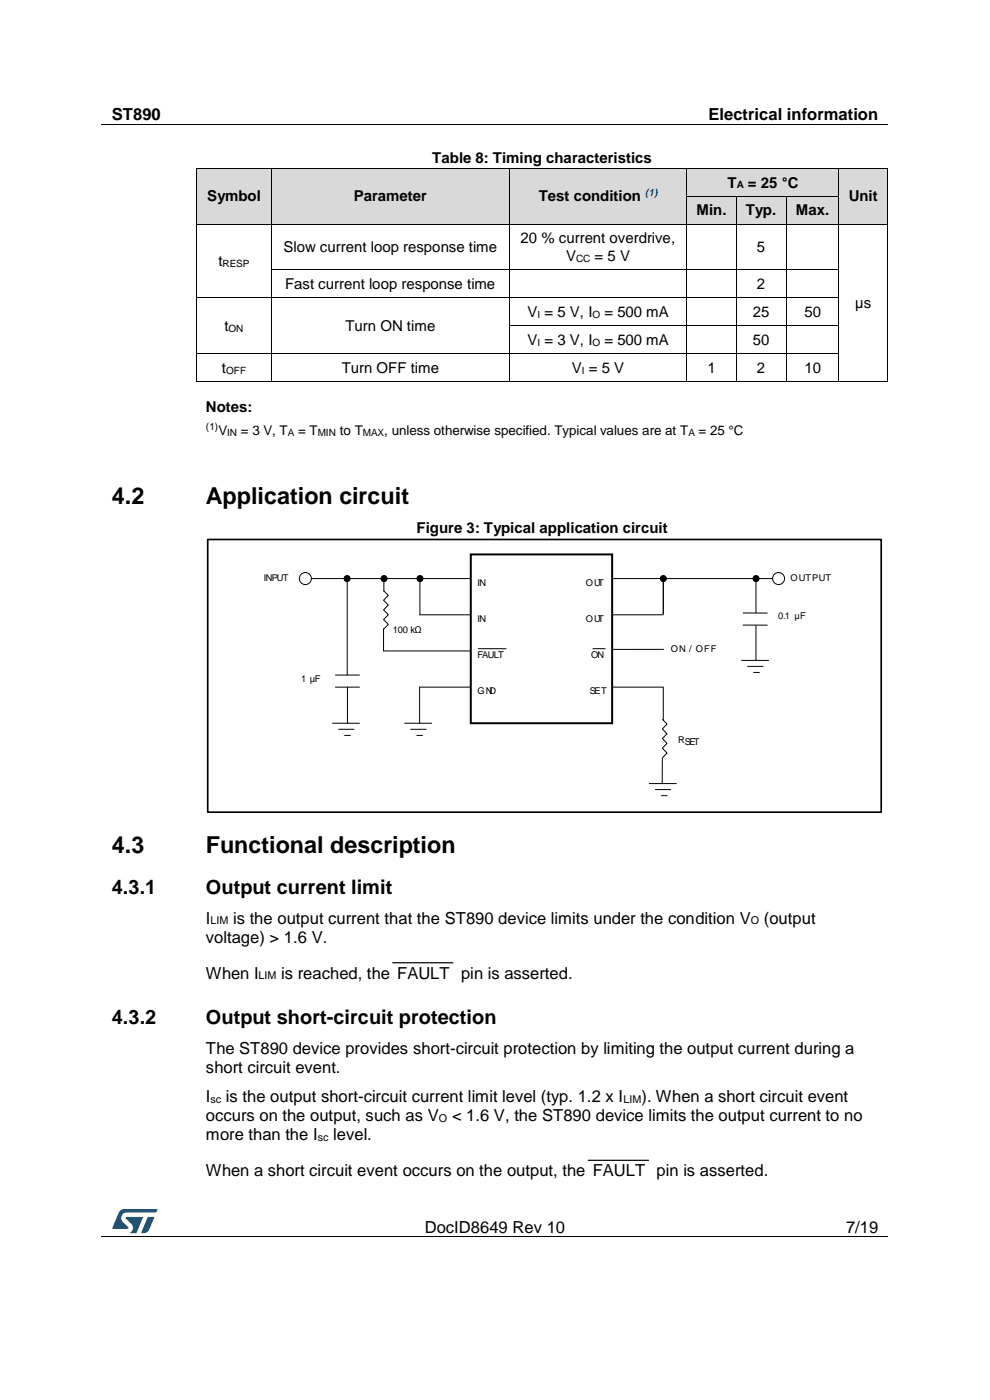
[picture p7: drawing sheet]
<svg xmlns="http://www.w3.org/2000/svg" width="210mm" height="297mm" viewBox="0 0 210 297" stroke-linecap="round" stroke-linejoin="round" font-family="sans-serif">
<path d="M21.5 26.5h166.7M21.5 262.4h166.7" fill="none" stroke="#000" stroke-width=".21"/>
<g fill="#000">
<path d="M104.5 26.4h.2v.1h-.2z" fill-rule="evenodd"/>
<path d="M61.6 262.3h.1v.2h-.1z" fill-rule="evenodd"/>
<path d="M148 262.3h.1v.2h-.1z" fill-rule="evenodd"/>
</g>
<g fill="#005288">
<path d="M25.4 256.9l.6-.4h.4l7 .1-.3 .6h-6.2a1.26 1.26 0 0 0-1.2 1.1 1.26 1.26 0 0 0 .8 1.4l.7 .6v.3l-3.4 .1z"/>
<path d="M31.4 258.2l1.3 .1-1 2.5a1.32 1.32 0 0 1-1.7 .7z"/>
<path d="M26.7 258.2l3.6 .1-1.4 3.3h-1.4a1.35 1.35 0 0 0 .7-1.2 1.35 1.35 0 0 0-.8-1.2l-.7-.6z"/>
</g>
<g fill="#d9d9d9">
<path d="M41.8 35.9h15.7v11.6h-15.7z" fill-rule="evenodd"/>
<path d="M43.7 38.8h11.9v5.7h-11.9z" fill-rule="evenodd"/>
<path d="M57.6 35.9h50.4v11.6h-50.4z" fill-rule="evenodd"/>
<path d="M59.4 38.8h46.7v5.7h-46.7z" fill-rule="evenodd"/>
<path d="M108.1 35.9h37.6v11.6h-37.6z" fill-rule="evenodd"/>
<path d="M110 38.8h33.8v5.7h-33.8z" fill-rule="evenodd"/>
<path d="M145.8 35.9h32.2v5.7h-32.2z" fill-rule="evenodd"/>
<path d="M147.6 35.9h28.5v5.7h-28.5z" fill-rule="evenodd"/>
<path d="M178 35.9h10.2v11.6h-10.2z" fill-rule="evenodd"/>
<path d="M179.9 38.8h6.4v5.7h-6.4z" fill-rule="evenodd"/>
</g>
<g fill="#000">
<path d="M41.7 35.8l.1 .1z" fill-rule="evenodd"/>
<path d="M41.7 35.8l.1 .1z" fill-rule="evenodd"/>
<path d="M57.5 35.8v.1z" fill-rule="evenodd"/>
<path d="M108 35.8l.1 .1z" fill-rule="evenodd"/>
<path d="M145.7 35.8v.1z" fill-rule="evenodd"/>
<path d="M177.9 35.8l.1 .1z" fill-rule="evenodd"/>
<path d="M188.2 35.8l.1 .1z" fill-rule="evenodd"/>
<path d="M188.2 35.8l.1 .1z" fill-rule="evenodd"/>
</g>
<path d="M41.8 35.9v5.7M41.8 35.8h15.7M57.5 35.9v5.7M57.5 35.8h50.5M108.1 35.9v5.7M108.1 35.8h37.6M145.7 35.9v5.7M145.7 35.8h32.2M178 35.9v5.7M178 35.8h10.2M188.2 35.9v5.7" fill="none" stroke="#000" stroke-width=".21"/>
<g fill="#d9d9d9">
<path d="M145.8 41.7h10.4v5.8h-10.4z" fill-rule="evenodd"/>
<path d="M147.6 41.7h6.6v5.8h-6.6z" fill-rule="evenodd"/>
<path d="M156.2 41.7h10.6v5.8h-10.6z" fill-rule="evenodd"/>
<path d="M158.1 41.7h6.8v5.8h-6.8z" fill-rule="evenodd"/>
<path d="M166.8 41.7h11.2v5.8h-11.2z" fill-rule="evenodd"/>
<path d="M168.7 41.7h7.4v5.8h-7.4z" fill-rule="evenodd"/>
</g>
<g fill="#000">
<path d="M41.7 47.5h.2v.1h-.2z" fill-rule="evenodd"/>
<path d="M41.7 47.5h.2v.1h-.2z" fill-rule="evenodd"/>
<path d="M41.7 57.1h.2v.1h-.2z" fill-rule="evenodd"/>
<path d="M41.7 41.6l.1 .1z" fill-rule="evenodd"/>
<path d="M41.9 47.5h.1v.1h-.1z" fill-rule="evenodd"/>
<path d="M57.4 47.5h.2v.1h-.2z" fill-rule="evenodd"/>
<path d="M57.4 57.1h.2v.1h-.2z" fill-rule="evenodd"/>
<path d="M57.5 41.6v.1z" fill-rule="evenodd"/>
<path d="M57.6 47.5h.1v.1h-.1z" fill-rule="evenodd"/>
<path d="M108 47.5h.1v.1h-.1z" fill-rule="evenodd"/>
<path d="M108 57.1h.1v.1h-.1z" fill-rule="evenodd"/>
<path d="M108 41.6l.1 .1z" fill-rule="evenodd"/>
<path d="M108.1 47.5h.2v.1h-.2z" fill-rule="evenodd"/>
<path d="M145.6 47.5h.2v.1h-.2z" fill-rule="evenodd"/>
<path d="M145.6 57.1h.2v.1h-.2z" fill-rule="evenodd"/>
<path d="M145.7 41.6v.1z" fill-rule="evenodd"/>
<path d="M145.8 47.5h.1v.1h-.1z" fill-rule="evenodd"/>
<path d="M156.1 47.5h.1v.1h-.1z" fill-rule="evenodd"/>
<path d="M156.1 57.1h.1v.1h-.1z" fill-rule="evenodd"/>
<path d="M156.1 41.6l.1 .1z" fill-rule="evenodd"/>
<path d="M156.2 47.5h.2v.1h-.2z" fill-rule="evenodd"/>
<path d="M166.7 47.5h.2v.1h-.2z" fill-rule="evenodd"/>
<path d="M166.7 57.1h.2v.1h-.2z" fill-rule="evenodd"/>
<path d="M166.7 41.6l.1 .1z" fill-rule="evenodd"/>
<path d="M166.9 47.5h.1v.1h-.1z" fill-rule="evenodd"/>
<path d="M177.9 47.5h.1v.1h-.1z" fill-rule="evenodd"/>
<path d="M177.9 57.1h.1v.1h-.1z" fill-rule="evenodd"/>
<path d="M177.9 41.6l.1 .1z" fill-rule="evenodd"/>
<path d="M178 47.5h.2v.1h-.2z" fill-rule="evenodd"/>
<path d="M188.2 47.5h.1v.1h-.1z" fill-rule="evenodd"/>
<path d="M188.2 47.5h.1v.1h-.1z" fill-rule="evenodd"/>
<path d="M188.2 57.1h.1v.1h-.1z" fill-rule="evenodd"/>
<path d="M188.2 41.6l.1 .1z" fill-rule="evenodd"/>
<path d="M41.7 63h.2v.2h-.2z" fill-rule="evenodd"/>
<path d="M41.7 69h.2v.1h-.2z" fill-rule="evenodd"/>
<path d="M41.7 74.9h.2v.2h-.2z" fill-rule="evenodd"/>
<path d="M57.4 63h.2v.2h-.2z" fill-rule="evenodd"/>
<path d="M57.4 69h.2v.1h-.2z" fill-rule="evenodd"/>
<path d="M57.4 74.9h.2v.2h-.2z" fill-rule="evenodd"/>
<path d="M108 63h.1v.2h-.1z" fill-rule="evenodd"/>
<path d="M108 69h.1v.1h-.1z" fill-rule="evenodd"/>
<path d="M108 74.9h.1v.2h-.1z" fill-rule="evenodd"/>
<path d="M145.6 63h.2v.2h-.2z" fill-rule="evenodd"/>
<path d="M145.6 69h.2v.1h-.2z" fill-rule="evenodd"/>
<path d="M145.6 74.9h.2v.2h-.2z" fill-rule="evenodd"/>
<path d="M156.1 63h.1v.2h-.1z" fill-rule="evenodd"/>
<path d="M156.1 69h.1v.1h-.1z" fill-rule="evenodd"/>
<path d="M156.1 74.9h.1v.2h-.1z" fill-rule="evenodd"/>
<path d="M166.7 63h.2v.2h-.2z" fill-rule="evenodd"/>
<path d="M166.7 69h.2v.1h-.2z" fill-rule="evenodd"/>
<path d="M166.7 74.9h.2v.2h-.2z" fill-rule="evenodd"/>
<path d="M177.9 63h.1v.2h-.1z" fill-rule="evenodd"/>
<path d="M177.9 69h.1v.1h-.1z" fill-rule="evenodd"/>
<path d="M177.9 74.9h.1v.2h-.1z" fill-rule="evenodd"/>
<path d="M188.2 63h.1v.2h-.1z" fill-rule="evenodd"/>
<path d="M188.2 69h.1v.1h-.1z" fill-rule="evenodd"/>
<path d="M188.2 74.9h.1v.2h-.1z" fill-rule="evenodd"/>
<path d="M41.7 80.9h.2v.1h-.2z" fill-rule="evenodd"/>
<path d="M41.7 80.9h.2v.1h-.2z" fill-rule="evenodd"/>
<path d="M57.4 80.9h.2v.1h-.2z" fill-rule="evenodd"/>
<path d="M108 80.9h.1v.1h-.1z" fill-rule="evenodd"/>
<path d="M145.6 80.9h.2v.1h-.2z" fill-rule="evenodd"/>
<path d="M156.1 80.9h.1v.1h-.1z" fill-rule="evenodd"/>
<path d="M166.7 80.9h.2v.1h-.2z" fill-rule="evenodd"/>
<path d="M177.9 80.9h.1v.1h-.1z" fill-rule="evenodd"/>
<path d="M188.2 80.9h.1v.1h-.1z" fill-rule="evenodd"/>
<path d="M188.2 80.9h.1v.1h-.1z" fill-rule="evenodd"/>
</g>
<g fill="none" stroke="#000" stroke-width=".21">
<path d="M41.8 41.7v5.8M41.8 47.6v9.5M41.8 57.2v5.8M42 47.5h15.4M57.5 41.7v5.8M57.5 47.6v9.5M57.5 57.2v5.8M57.6 57.2h50.4M57.7 47.5h50.3M108.1 47.6v9.5M108.1 57.2v5.8M108.1 41.7v5.8"/>
<path d="M108.1 57.2h37.5M108.3 47.5h37.3M145.7 41.7v5.8M145.7 47.6v9.5M145.7 57.2v5.8M145.7 41.7h10.4l.1 5.8M145.8 57.2h10.3M145.9 47.5h10.2M156.2 47.6v9.5M156.2 57.2v5.8M156.2 41.7h10.5M156.2 57.2h10.5"/>
<path d="M156.4 47.5h10.3M166.8 41.7v5.8M166.8 47.6v9.5M166.8 57.2v5.8M166.8 41.7h11.1M166.9 57.2h11M167 47.5h10.9M178 41.7v5.8M178 47.6v9.5M178 57.2v5.8M178.2 47.5h10M188.2 41.7v5.8"/>
<path d="M188.2 47.6v9.5M188.2 57.2v5.8M41.8 63.2v5.8M41.8 69.1v5.8M41.8 75.1v5.8M41.9 63.1h15.5M41.9 75h15.5M57.5 63.2v5.8M57.5 69.1v5.8M57.5 75.1v5.8M57.6 63.1h50.4M57.6 75h50.4"/>
<path d="M108.1 63.2v5.8M108.1 69.1v5.8M108.1 75.1v5.8M108.1 63.1h37.5M108.1 69.1h37.5M108.1 75h37.5M145.7 63.2v5.8M145.7 69.1v5.8M145.7 75.1v5.8M145.8 63.1h10.3M145.8 69.1h10.3M145.8 75h10.3"/>
<path d="M156.2 63.2v5.8M156.2 69.1v5.8M156.2 75.1v5.8M156.2 63.1h10.5M156.2 69.1h10.5M156.2 75h10.5M166.8 63.2v5.8M166.8 69.1v5.8M166.8 75.1v5.8M166.9 63.1h11M166.9 69.1h11M166.9 75h11"/>
<path d="M178 63.2v5.8M178 69.1v5.8M178 75.1v5.8M188.2 63.2v5.8M188.2 69.1v5.8M188.2 75.1v5.8M41.9 80.9h15.5M57.6 80.9h50.4M108.1 80.9h37.5M145.8 80.9h10.3M156.2 80.9h10.5M166.9 80.9h11"/>
<path d="M178 80.9h10.2"/>
</g>
<path d="M83.2 204.3h13M124.7 246.2h13" fill="none" stroke="#000" stroke-width=".25"/>
<path d="M99.9 117.6h30v35.8h-30z" fill="#fff"/>
<path d="M99.9 117.6h30v35.8h-30z" fill="none" stroke="#000" stroke-width=".42"/>
<path d="M66.1 122.7h33.8M89 130.4h10.9" fill="none" stroke="#000" stroke-width=".21"/>
<circle cx="89.1" cy="122.7" r=".64" fill="#000" stroke="#000" stroke-width=".21"/>
<circle cx="64.8" cy="122.7" r="1.28" fill="#fff"/>
<g fill="none" stroke="#000" stroke-width=".21">
<path d="M81.4 125.3l1 1-1 1 1 1.1-1 1 1 1-1 1 1 1.1-1 1M81.4 133.4v4.7h18.5M129.9 122.7h34.1M129.9 130.4h10.8M70.5 153.4h5.8M71.2 143.2h5.1M71.2 145.8h5.1M71.8 154.7h3.3M73.1 156h1.2M73.7 145.8v7.6M85.9 153.4h5.7M87.1 154.7h3.3"/>
<path d="M88.4 156h1.2M99.9 145.8h-10.9v7.6M129.9 145.8h10.8v7.1M140.5 152.6l1 1-1 1 1 1.1-1 1 1 1-1 1 1 1.1-1 1M137.7 166.2h5.8M139 167.5h3.3M140.3 168.8h1.2"/>
<circle cx="64.8" cy="122.7" r="1.28"/>
</g>
<g fill="#000" stroke="#000" stroke-width=".21">
<circle cx="73.6" cy="122.7" r=".64"/>
<circle cx="81.5" cy="122.7" r=".64"/>
<circle cx="140.7" cy="122.7" r=".64"/>
</g>
<circle cx="165.2" cy="122.7" r="1.27" fill="#fff"/>
<g fill="none" stroke="#000" stroke-width=".21">
<path d="M73.7 123.1v20.1M81.4 122.8v2.7M89.1 123.2v7.3M101.4 137.6h6M125.7 137.6h2.7M140.7 123.3v7M140.8 137.8h-10.9M157.7 130l5.1 .1M157.7 132.6h5.1M160.4 122.6v7.4M160.4 132.7v7.4M157.3 140.1h5.7"/>
<path d="M158.6 141.4h3.3M159.9 142.7h1.2M140.5 160.9v5.3"/>
<circle cx="165.2" cy="122.7" r="1.27"/>
</g>
<circle cx="160.4" cy="122.7" r=".64" fill="#000" stroke="#000" stroke-width=".21"/>
<path d="M44.1 114.5h142.8v57.8h-142.8z" fill="none" stroke="#000" stroke-width=".35"/>
<g font-size="5">
<text x="23.7" y="106.9">4.2</text>
<text x="43.7" y="106.9">Application circuit</text>
<text x="23.7" y="181">4.3</text>
<text x="43.7" y="181">Functional description</text>
</g>
<g font-size="4.2">
<text x="23.7" y="189.6">4.3.1</text>
<text x="43.7" y="189.6">Output current limit</text>
<text x="23.7" y="217.2">4.3.2</text>
<text x="43.7" y="217.2">Output short-circuit protection</text>
</g>
<g font-size="3.5">
<text x="23.7" y="25.5">ST890</text>
<text x="150.3" y="25.5">Electrical information</text>
<text x="43.7" y="195.9">I</text>
<text x="49.5" y="195.9">is the output current that the ST890 device limits under the condition V</text>
<text x="162" y="195.9">(output</text>
<text x="43.7" y="200">voltage) &gt; 1.6 V.</text>
<text x="43.7" y="207.6">When I</text>
<text x="59.7" y="207.6">is reached, the FAULT pin is asserted.</text>
<text x="43.7" y="223.6">The ST890 device provides short-circuit protection by limiting the output current during a</text>
<text x="43.7" y="227.6">short circuit event.</text>
<text x="43.7" y="233.8">I</text>
<text x="47.9" y="233.8">is the output short-circuit current limit level (typ. 1.2 x I</text>
<text x="136.1" y="233.8">). When a short circuit event</text>
<text x="43.7" y="237.9">occurs on the output, such as V</text>
<text x="95.9" y="237.9">&lt; 1.6 V, the ST890 device limits the output current to no</text>
<text x="43.7" y="241.9">more than the I</text>
<text x="70.7" y="241.9">level.</text>
<text x="43.7" y="249.5">When a short circuit event occurs on the output, the FAULT pin is asserted.</text>
<text x="90.1" y="261.5">DocID8649 Rev 10</text>
<text x="179.5" y="261.5">7/19</text>
</g>
<g font-size="3.2">
<text x="91.7" y="34.6">Table 8: Timing characteristics</text>
<text x="154.3" y="39.8">T</text>
<text x="158.7" y="39.8">= 25 °C</text>
<text x="43.9" y="42.7">Symbol</text>
<text x="75" y="42.7">Parameter</text>
<text x="114.3" y="42.7">Test condition</text>
<text x="147.8" y="45.6">Min.</text>
<text x="158.2" y="45.6">Typ.</text>
<text x="168.9" y="45.6">Max.</text>
<text x="180" y="42.7">Unit</text>
<text x="60.1" y="53.5">Slow current loop response time</text>
<text x="110.4" y="51.7">20 % current overdrive,</text>
<text x="160.6" y="53.5">5</text>
<text x="46.3" y="56.5">t</text>
<text x="120.1" y="55.3">V</text>
<text x="126.1" y="55.3">= 5 V</text>
<text x="60.5" y="61.3">Fast current loop response time</text>
<text x="160.6" y="61.3">2</text>
<text x="181.4" y="65.4">µs</text>
<text x="47.6" y="70.2">t</text>
<text x="73.3" y="70.2">Turn ON time</text>
<text x="111.9" y="67.2">V = 5 V, I</text>
<text x="128.2" y="67.2">= 500 mA</text>
<text x="159.7" y="67.2">25</text>
<text x="170.6" y="67.2">50</text>
<text x="111.9" y="73.2">V = 3 V, I</text>
<text x="128.2" y="73.2">= 500 mA</text>
<text x="159.7" y="73.2">50</text>
<text x="47.1" y="79.1">t</text>
<text x="72.5" y="79.1">Turn OFF time</text>
<text x="121.3" y="79.1">V = 5 V</text>
<text x="150.1" y="79.1">1</text>
<text x="160.6" y="79.1">2</text>
<text x="170.6" y="79.1">10</text>
<text x="43.7" y="87.5">Notes:</text>
<text x="88.4" y="113">Figure 3: Typical application circuit</text>
</g>
<g font-size="2.8">
<text x="46.3" y="92.3">V</text>
<text x="51.1" y="92.3">= 3 V, T</text>
<text x="63.3" y="92.3">= T</text>
<text x="72.1" y="92.3">to T</text>
<text x="81.5" y="92.3">, unless otherwise specified. Typical values are at T</text>
<text x="148.2" y="92.3">= 25 °C</text>
</g>
<g font-size="2.3">
<text x="44.7" y="196.1">LIM</text>
<text x="159.3" y="196.1">O</text>
<text x="54.9" y="207.8">LIM</text>
<text x="44.7" y="234">sc</text>
<text x="132.3" y="234">LIM</text>
<text x="93.1" y="238">O</text>
<text x="67.4" y="242.1">sc</text>
</g>
<text font-size="2.1" fill="#00f" x="136.9" y="41.7">(1)</text>
<g font-size="2.1">
<text x="156.3" y="40">A</text>
<text x="47.2" y="56.6">RESP</text>
<text x="122.2" y="55.5">CC</text>
<text x="48.5" y="70.4">ON</text>
<text x="114" y="67.4">I</text>
<text x="125.7" y="67.4">O</text>
<text x="114" y="73.3">I</text>
<text x="125.7" y="73.3">O</text>
<text x="48" y="79.3">OFF</text>
<text x="123.4" y="79.3">I</text>
<text x="43.7" y="91.2">(1)</text>
<text x="48.2" y="92.4">IN</text>
<text x="61.1" y="92.4">A</text>
<text x="67.4" y="92.4">MIN</text>
<text x="77" y="92.4">MAX</text>
<text x="146" y="92.4">A</text>
</g>
<g font-size="2">
<text x="55.9" y="123.3">INPUT</text>
<text x="101.3" y="124.3">IN</text>
<text x="124.3" y="124.3">OUT</text>
<text x="167.7" y="123.3">OUTPUT</text>
<text x="101.3" y="132">IN</text>
<text x="124.3" y="132">OUT</text>
<text x="165.1" y="131.2">0.1 μF</text>
<text x="83.4" y="134.3">100 kΩ</text>
<text x="101.3" y="139.6">FAULT</text>
<text x="125.4" y="139.6">ON</text>
<text x="142.3" y="138.4">ON / OFF</text>
<text x="63.9" y="144.8">1 μF</text>
<text x="101.3" y="147.3">GND</text>
<text x="125.1" y="147.3">SET</text>
<text x="143.8" y="157.6">RSET</text>
</g>
</svg>
